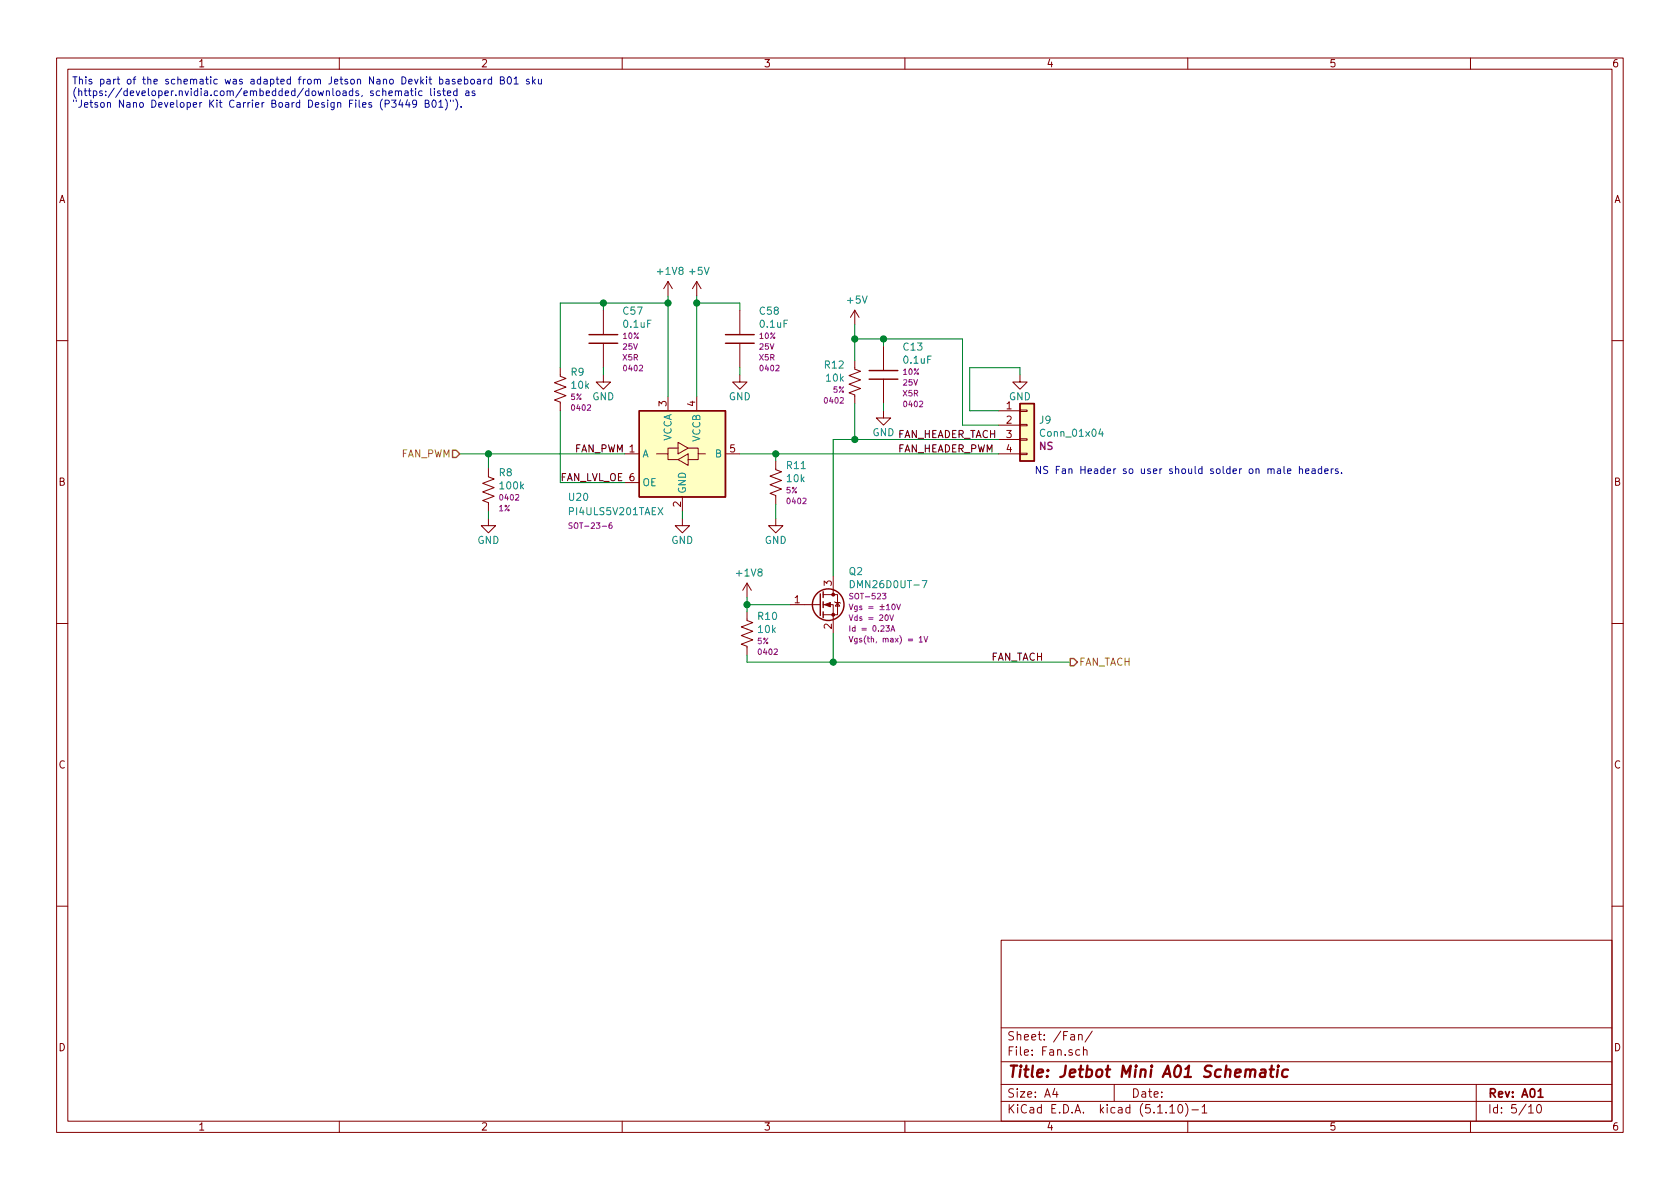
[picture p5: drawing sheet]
<svg xmlns="http://www.w3.org/2000/svg" width="297mm" height="210mm" viewBox="0 0 297 210" stroke-linecap="round" stroke-linejoin="round" font-family="sans-serif">
<g fill="none" stroke="#840000" stroke-width=".18">
<path d="M10 10.3h277v189.9h-277zM12 12.2h273v186.1h-273zM60 10.3v1.9M110 10.3v1.9M160 10.3v1.9M210 10.3v1.9M260 10.3v1.9M106.7 54.9v4.3M118.1 49.8v2.5M118.1 49.8l-.8 1.2M118.1 49.8l.8 1.2M123.2 49.8v2.5"/>
<path d="M123.2 49.8l-.8 1.2M123.2 49.8l.8 1.2M130.8 54.9v4.3M151.1 54.9v2.5M151.1 54.9l-.7 1.2M151.1 54.9l.8 1.2M10 60.2h2M99.1 65v1.5l1 .4-2.1 .8 2.1 .7-2.1 .8 2.1 .8-2.1 .7 1.1 .4v1.5M106.7 66.3v1.3h1.2l-1.2 1.2-1.3-1.2h1.3M106.7 60.7v4.3M118.1 70.1v2.5M119.9 79.2h-1.8v1.1"/>
<path d="M119.9 78.2l1.8 1-1.8 1.1zM121.7 79.2h1.7v1.1h1.3M123.2 70.1v2.5M130.8 66.3v1.3h1.3l-1.3 1.2-1.3-1.2h1.3M130.8 60.7v4.3M151.1 63.7v1.6l1 .4-2 .7 2 .8-2 .7 2 .8-2 .8 1 .3v1.6M156.2 72.6v1.3h1.3l-1.3 1.3-1.3-1.3h1.3M156.2 61.2v4.3M156.2 67.1v4.3M176.5 72.6h3.8M176.5 75.2h3.8M176.5 77.7h3.8"/>
<path d="M180.3 77.6h1.3v.2h-1.3zM180.3 75.1h1.3v.2h-1.3zM180.3 72.5h1.3v.3h-1.3zM180.3 66.3v1.3h1.3l-1.3 1.2-1.2-1.2h1.2M285 60.2h2M86.4 82.8v1.5l1 .4-2.1 .8 2.1 .7-2.1 .8 2.1 .8-2.1 .7 1.1 .4v1.5M86.4 91.7v1.3h1.2l-1.2 1.2-1.3-1.2h1.3M110.5 80.3h2.5M110.5 85.3h2.5M116.1 80.3h2v1h1.8M119.9 81.3l1.8-1v2zM120.6 91.7v1.3h1.3l-1.3 1.2-1.2-1.2h1.2"/>
<path d="M120.6 87.9v2.5M123.4 80.3v1h-1.7M128.3 80.3h2.5M137.2 81.5v1.6l1 .3-2.1 .8 2.1 .8-2.1 .7 2.1 .8-2.1 .7 1.1 .4v1.5M137.2 91.7v1.3h1.2l-1.2 1.2-1.3-1.2h1.3M176.5 80.3h3.8M180.3 80.1h1.3v.3h-1.3zM10 110.3h2M132.1 108.2v1.5l1 .4-2 .8 2 .7-2 .8 2 .8-2 .7 1 .4v1.5M132.1 103.1v2.6M132.1 103.1l-.8 1.3M132.1 103.1l.7 1.3"/>
<path d="M139.7 106.9h5.3M145.5 106.9h1.8v5.1M145.5 105.2h2.6v3.5h-2.6M147.3 101.8v3.4M147.6 106.4l.1 .1h.8l.1 .2M148.1 106.5l.4 .7h-.8zM285 110.3h2M10 160.2h2M177 166.3h108v32h-108zM285 160.2h2M60 198.3v1.9M110 198.3v1.9"/>
<path d="M160 198.3v1.9M177 194.8h108M177 191.8h108M177 187.8h108M177 181.8h108M186.5 192.5l-.4 1h1M186.8 193v1M190.7 183.1l.2-.2 .4 .1v.9M190.7 182.9v1M190.9 185.7l-.4-.1-.3 .3 .1 .6 .2 .1 .4-.1M191.6 185.7a.37 .37 0 0 1 .6 .1v.8M191.6 185.1v1.5"/>
<path d="M193.1 182.3l-1.3 2M197 191.8v3M206.8 195.8l.5-.5v1.5M206.8 196.8h.9M208.5 195.4l.1-.1a.8 .8 0 0 1 .5 .8 .8 .8 0 0 1-.5 .7 1 1 0 0 1-.1-1.4zM209.6 195.1a1.71 1.71 0 0 1 0 2.3M210 198.3v1.9M210.7 196.3h1.2M212.5 195.8l.5-.5v1.5M212.5 196.8h.9M260 198.3v1.9M261 191.8v6.5"/>
<path d="M270.3 195.8l.4-.5v1.5M270.3 196.8h.8M271.8 195.5l.4-.2a.94 .94 0 0 1 0 1.5 .79 .79 0 0 1-.4-1.3z"/>
</g>
<path d="M272 193l.4-.5v1.5M272 194h.8" fill="none" stroke="#840000" stroke-width=".3"/>
<path d="M221.1 189.4a.47 .47 0 0 1 .4-.3 .47 .47 0 0 1 .5 .3l-.2 1M223 189.2h.7l-.1 1.2M223.8 189.6l-.7 .1a.4 .4 0 0 0-.4 .3 .4 .4 0 0 0 .3 .4l.7-.1M224.5 189.1h.7M224.9 188.4l-.3 1.8 .1 .1 .4 .1M225.9 189.1l-.1 1.3M226 188.4v.2M227.7 189.2a.68 .68 0 0 0-1 .3v.8l.3 .1 .6-.1" fill="none" stroke="#840000" stroke-width=".41"/>
<g fill="none" stroke="#840000" stroke-width=".25">
<path d="M104.1 59.2h5.1M128.3 59.2h5M104.1 60.7h5.1M113 72.6h15.3v15.3h-15.3zM128.3 60.7h5M153.7 67.1h5M153.7 65.5h5M180.3 71.4h2.6v10.1h-2.6zM145 105v3.8M145.5 104.6v1.1M145.5 106.4v1M145.5 108.2v1"/>
<circle cx="146.4" cy="106.9" r="2.79"/>
</g>
<g fill="#ffffc2" stroke="#ffffc2" stroke-width=".18">
<path d="M113 72.6h15.3v15.3h-15.3z"/>
<path d="M180.3 71.4h2.6v10.1h-2.6z"/>
</g>
<g fill="none" stroke="#840084" stroke-width=".18">
<path d="M101.1 92.5l-.5 .1a.41 .41 0 0 0 .5 .5v.3h-.5M108.1 92.5h-.3l-.1 .2v.6l.1 .1 .4-.1v-.3l-.1-.2-.4 .2M150.1 106.8l.4 1 .3-1M150.1 108.7l.4 1 .3-1M150.1 112.5l.4 1 .3-1M150.3 110.6v1M150.8 105h-.5a.41 .41 0 0 0 .4 .5v.4h-.5M157.3 108.7l.4 1 .3-1M157.5 111.6l.4-1 .3 1M157.6 111.3h.5M158.5 106.8l.4 1 .3-1M162.5 113.5h.6"/>
<path d="M163.4 112.5l.3 1 .3-1"/>
</g>
<g fill="#840000" stroke="#840000" stroke-width=".18">
<path d="M145.8 106.9l1-.4v.8z"/>
<circle cx="147.3" cy="108.7" r=".25"/>
<circle cx="147.3" cy="105.2" r=".25"/>
</g>
<path d="M194.6 75.8l-.3 .9h.8M194.9 76.3v.9M150.3 102.7a.64 .64 0 0 1 .8 .6 .64 .64 0 0 1-.8 .6zM163 102.7h.9l-.6 1.2" fill="none" stroke="#008484" stroke-width=".18"/>
<g fill="none" stroke="#008400" stroke-width=".18">
<path d="M106.7 53.6v1.3M118.1 53.6h-19v11.4M118.1 52.3v17.8M123.2 53.6h7.6v1.3M123.2 52.3v17.8M151.1 59.9h19.1v15.3h6.3M151.1 57.4v6.3M156.2 59.9v1.3M99.1 72.6v12.7h11.4M106.7 65v1.3M130.8 65v1.3M151.1 71.4v6.3"/>
<path d="M156.2 71.4v1.2M176.5 77.7h-29.2v24.1M180.3 66.3v-1.3h-8.9v7.6h5.1M81.3 80.3h29.2M86.4 80.3v2.5M86.4 90.4v1.3M120.6 90.4v1.3M130.8 80.3h45.7M137.2 80.3v1.2M137.2 89.1v2.6M132.1 105.7v2.5M132.1 115.8v1.3h57.1"/>
<path d="M132.1 106.9h7.6M147.3 112v5.1"/>
</g>
<path d="M80 79.6h.6l.7 .7-.7 .6h-.6zM189.2 116.5h.7l.6 .6-.6 .6h-.7z" fill="none" stroke="#848400" stroke-width=".25"/>
<g fill="none" stroke="#0000c2" stroke-width=".18">
<path d="M68.1 18.4l.6-.1 .1-.2v-.3l-.2-.1h-.5v1.3M69.2 17.7h.8l-.4 .5 .4 .1v.5l-.2 .2-.6-.2M69.9 16.2l.2-.1h.3l.1 .8M69.9 16.1v.8M70.5 16.3l.1-.2h.3l.1 .8M70.8 17.6l-.3 .9h.8M71.1 18.1v.9M71.6 16.1h.5l.1 .8M72 17.6l-.3 .9h.8M72.2 16.4h-.5l-.1 .2v.3h.6M72.3 18.1v.9M72.6 16.1h.5"/>
<path d="M72.7 15.6v1.1l.4 .2M73.5 16.1v.8M73.7 18.3l-.3 .2-.3-.1-.2-.1 .1-.5 .2-.1h.2l.3 .3a.97 .97 0 0 1-.3 .9l-.3 .1M74.6 16.1h-.3l-.3 .2 .1 .6h.5M75.2 18.3h.5l.1-.2v-.3l-.6-.1v1.3h.5l.1-.2 .1-.3-.3-.2M76.1 15.6v1.1l.2 .2M76.6 17.8l.1-.1a.67 .67 0 0 1 .4 .6 .67 .67 0 0 1-.4 .7 .83 .83 0 0 1-.1-1.2zM76.8 16.1v.8M77.6 18.1l.4-.4v1.3M77.6 19h.7M77.8 16.1h-.3l-.2 .2 .1 .1 .4 .2v.3h-.5M78.3 16.1h.4"/>
<path d="M78.4 15.6v1.1l.3 .2M78.7 17.5a1.47 1.47 0 0 1 0 2M79.1 16.5l.6-.1v-.3h-.4l-.2 .2 .1 .6h.5M79.7 17.7v.3M80.1 17.7v.3M80.4 14.1l-.3-.1-.1 .2v.2l.4 .1v.3h-.4M80.6 17.5a1.47 1.47 0 0 1 0 2M80.8 16.1h-.4l-.2 .2 .1 .6h.5M80.8 15.6v1.3M81 14.4l.6-.1-.1-.2-.3-.1-.2 .2 .1 .6h.4M81.5 18.8v.2M82.1 14.1l.4-.1 .2 .2-.1 .6h-.5"/>
<path d="M82.1 13.6v1.3M82.4 16.1h.5v.8M82.9 16.4h-.4l-.2 .2 .1 .3h.5M83.3 14.1l.3-.1 .3 .2-.1 .6-.3 .1-.3-.3zM83.9 16.1h-.3l-.1 .2v.1l.4 .2v.3h-.4M84.4 14.1h.5l.1 .8M85 14.3l-.4 .1-.2 .1v.3h.6M85.6 14v.9M85.9 14l-.3 .2M86.9 14.1l-.4-.1-.2 .2 .1 .6h.5M86.9 13.6v1.3M88.5 14.2l.5-.1 .2-.2-.1-.2-.6-.1v1.3h.5l.2-.2v-.3l-.3-.2"/>
<path d="M89.8 13.7l.2-.1a.67 .67 0 0 1 .4 .6 .67 .67 0 0 1-.4 .7l-.3-.3v-.2zM90.9 13.9l.4-.3v1.3M90.9 14.9h.7M93.5 14.1l-.2-.1-.2 .2v.2l.4 .1v.3h-.4M94.2 13.6v1.3M94.3 14.4l.3 .5M94.6 14l-.4 .5M95.2 14v.8l.4 .1 .1-.2M95.7 14v.9M227 82.5v1.1l.2 .1M227.6 83.3l.6-.1v-.2l-.4-.1-.2 .2 .1 .6h.5M229.7 83l.2-.1 .3 .1 .1 .7"/>
<path d="M229.7 82.5v1.2M230.8 83.3l.6-.1v-.2l-.4-.1-.2 .2 .1 .6h.5M232 83h.5v.7M232.5 83.2l-.4 .1-.2 .1 .1 .3h.5M233.7 83l-.4-.1-.2 .2 .1 .6h.5M233.7 82.5v1.2M234.2 83.3l.6-.1v-.2l-.4-.1-.2 .2 .1 .6h.5M235.4 82.9v.8M235.7 82.9l-.3 .2M236.6 83l-.3-.1-.2 .2 .1 .2 .4 .1v.3h-.5M237.2 83.6v.1"/>
</g>
<g fill="#008400" stroke="#008400" stroke-width=".25">
<circle cx="132.1" cy="106.9" r=".51"/>
<circle cx="86.4" cy="80.3" r=".51"/>
<circle cx="118.1" cy="53.6" r=".51"/>
<circle cx="151.1" cy="59.9" r=".51"/>
<circle cx="106.7" cy="53.6" r=".51"/>
<circle cx="151.1" cy="77.7" r=".51"/>
<circle cx="147.3" cy="117.1" r=".51"/>
<circle cx="156.2" cy="59.9" r=".51"/>
<circle cx="123.2" cy="53.6" r=".51"/>
<circle cx="137.2" cy="80.3" r=".51"/>
</g>
<text font-size="2.8" fill="#840000" x="178" y="190.5">Title: Jetbot Mini A01 Schematic</text>
<g font-size="2.1" fill="#840000">
<text x="178" y="184">Sheet: /Fan/</text>
<text x="178" y="186.7">File: Fan.sch</text>
<text x="178" y="196.9">KiCad E.D.A. kicad (5.1.10)-1</text>
<text x="178" y="194.1">Size: A4</text>
<text x="200" y="194.1">Date:</text>
<text x="263" y="194.1">Rev: A01</text>
<text x="263" y="196.9">Id: 5/10</text>
</g>
<g font-size="1.8" fill="#840000">
<text x="35" y="11.9">1</text>
<text x="85" y="11.9">2</text>
<text x="135" y="11.9">3</text>
<text x="185" y="11.9">4</text>
<text x="235" y="11.9">5</text>
<text x="285" y="11.9">6</text>
<text x="10.4" y="35.9">A</text>
<text x="285.4" y="35.9">A</text>
<text x="117.9" y="71.9" transform="rotate(-90 117.9 71.9)">3</text>
<text x="122.9" y="71.9" transform="rotate(-90 122.9 71.9)">4</text>
<text x="178" y="72.4">1</text>
<text x="178" y="74.9">2</text>
<text x="178" y="77.5">3</text>
<text x="129.1" y="80">5</text>
<text x="178" y="80">4</text>
<text x="10.4" y="85.9">B</text>
<text x="120.4" y="89.6" transform="rotate(-90 120.4 89.6)">2</text>
<text x="285.4" y="85.9">B</text>
<text x="140.5" y="106.7">1</text>
<text x="147.1" y="103.6" transform="rotate(-90 147.1 103.6)">3</text>
<text x="147.1" y="111.2" transform="rotate(-90 147.1 111.2)">2</text>
<text x="10.4" y="135.9">C</text>
<text x="285.4" y="135.9">C</text>
<text x="10.4" y="185.9">D</text>
<text x="285.4" y="185.9">D</text>
<text x="35" y="199.9">1</text>
<text x="85" y="199.9">2</text>
<text x="135" y="199.9">3</text>
<text x="185" y="199.9">4</text>
<text x="235" y="199.9">5</text>
<text x="285" y="199.9">6</text>
</g>
<g font-size="1.8" fill="#0000c2">
<text x="12.7" y="14.9">This part of the schematic was adapted from Jetson Nano Devkit baseboard B01 sku</text>
<text x="12.7" y="17">(https://developer.nvidia.com/embedded/downloads, schematic listed as</text>
<text x="12.7" y="19">&quot;Jetson Nano Developer Kit Carrier Board Design Files (P3449 B01)&quot;).</text>
<text x="182.9" y="83.8">NS Fan Header so user should solder on male headers.</text>
</g>
<g font-size="1.8" fill="#008484">
<text x="116.4" y="48.6">+1V8</text>
<text x="122" y="48.6">+5V</text>
<text x="149.9" y="53.7">+5V</text>
<text x="110.3" y="55.6">C57</text>
<text x="110.4" y="58">0.1uF</text>
<text x="134.4" y="55.6">C58</text>
<text x="134.5" y="58">0.1uF</text>
<text x="145.9" y="65.2">R12</text>
<text x="159.8" y="62">C13</text>
<text x="159.9" y="64.3">0.1uF</text>
<text x="101" y="66.4">R9</text>
<text x="101.1" y="68.8">10k</text>
<text x="104.7" y="70.8">GND</text>
<text x="128.9" y="70.8">GND</text>
<text x="146.2" y="67.5">10k</text>
<text x="178.4" y="70.8">GND</text>
<text x="183.8" y="74.9">J9</text>
<text x="184.3" y="77.2">Conn_01x04</text>
<text x="113.5" y="80.9">A</text>
<text x="118.7" y="78.2" transform="rotate(-90 118.7 78.2)">VCCA</text>
<text x="123.8" y="78.2" transform="rotate(-90 123.8 78.2)">VCCB</text>
<text x="126.5" y="80.9">B</text>
<text x="139.2" y="83">R11</text>
<text x="88.3" y="84.2">R8</text>
<text x="88.5" y="86.5">100k</text>
<text x="100.7" y="88.6">U20</text>
<text x="113.5" y="86">OE</text>
<text x="121.3" y="87.4" transform="rotate(-90 121.3 87.4)">GND</text>
<text x="139.2" y="85.3">10k</text>
<text x="100.9" y="91.1">PI4ULS5V201TAEX</text>
<text x="84.4" y="96.2">GND</text>
<text x="118.7" y="96.2">GND</text>
<text x="130.4" y="101.9">+1V8</text>
<text x="135.2" y="96.2">GND</text>
<text x="150.2" y="101.7">Q2</text>
<text x="151" y="104">DMN26D0UT-7</text>
<text x="134.1" y="109.6">R10</text>
<text x="134.1" y="111.9">10k</text>
</g>
<g font-size="1.8">
<text x="154.3" y="77.1">GND FAN_HEADER_TACH</text>
<text x="101.6" y="80">FAN_PWM 1</text>
<text x="158.7" y="80">FAN_HEADER_PWM</text>
<text x="99.1" y="85.1">FAN_LVL_OE 6</text>
<text x="175.3" y="116.8">FAN_TACH</text>
</g>
<g font-size="1.8" fill="#848400">
<text x="70.8" y="80.9">FAN_PWM</text>
<text x="190.8" y="117.7">FAN_TACH</text>
</g>
<text font-size="1.8" fill="#840084" x="183.8" y="79.5">NS</text>
<g font-size="1.4" fill="#840084">
<text x="110.2" y="59.9">10%</text>
<text x="134.3" y="59.9">10%</text>
<text x="110.1" y="63.7">X5R</text>
<text x="110.2" y="61.8">25V</text>
<text x="110.4" y="65.6">0402</text>
<text x="134.3" y="63.7">X5R</text>
<text x="134.3" y="61.8">25V</text>
<text x="134.5" y="65.6">0402</text>
<text x="100.9" y="70.7">5%</text>
<text x="145.9" y="71.3">0402</text>
<text x="147.3" y="69.4">5%</text>
<text x="159.7" y="70.1">X5R</text>
<text x="159.7" y="66.3">10%</text>
<text x="159.7" y="68.2">25V</text>
<text x="159.9" y="72">0402</text>
<text x="101.2" y="72.6">0402</text>
<text x="88.5" y="88.5">0402</text>
<text x="139" y="87.2">5%</text>
<text x="139.3" y="89.1">0402</text>
<text x="88.2" y="90.4">1%</text>
<text x="101.4" y="93.5">SOT-23-6</text>
<text x="150.6" y="106">SOT-523</text>
<text x="151" y="107.9">Vgs = ±10V</text>
<text x="133.9" y="113.9">5%</text>
<text x="150.8" y="109.8">Vds = 20V</text>
<text x="151" y="111.7">Id = 0.23A</text>
<text x="151.3" y="113.6">Vgs(th, max) = 1V</text>
<text x="134.2" y="115.8">0402</text>
</g>
</svg>
